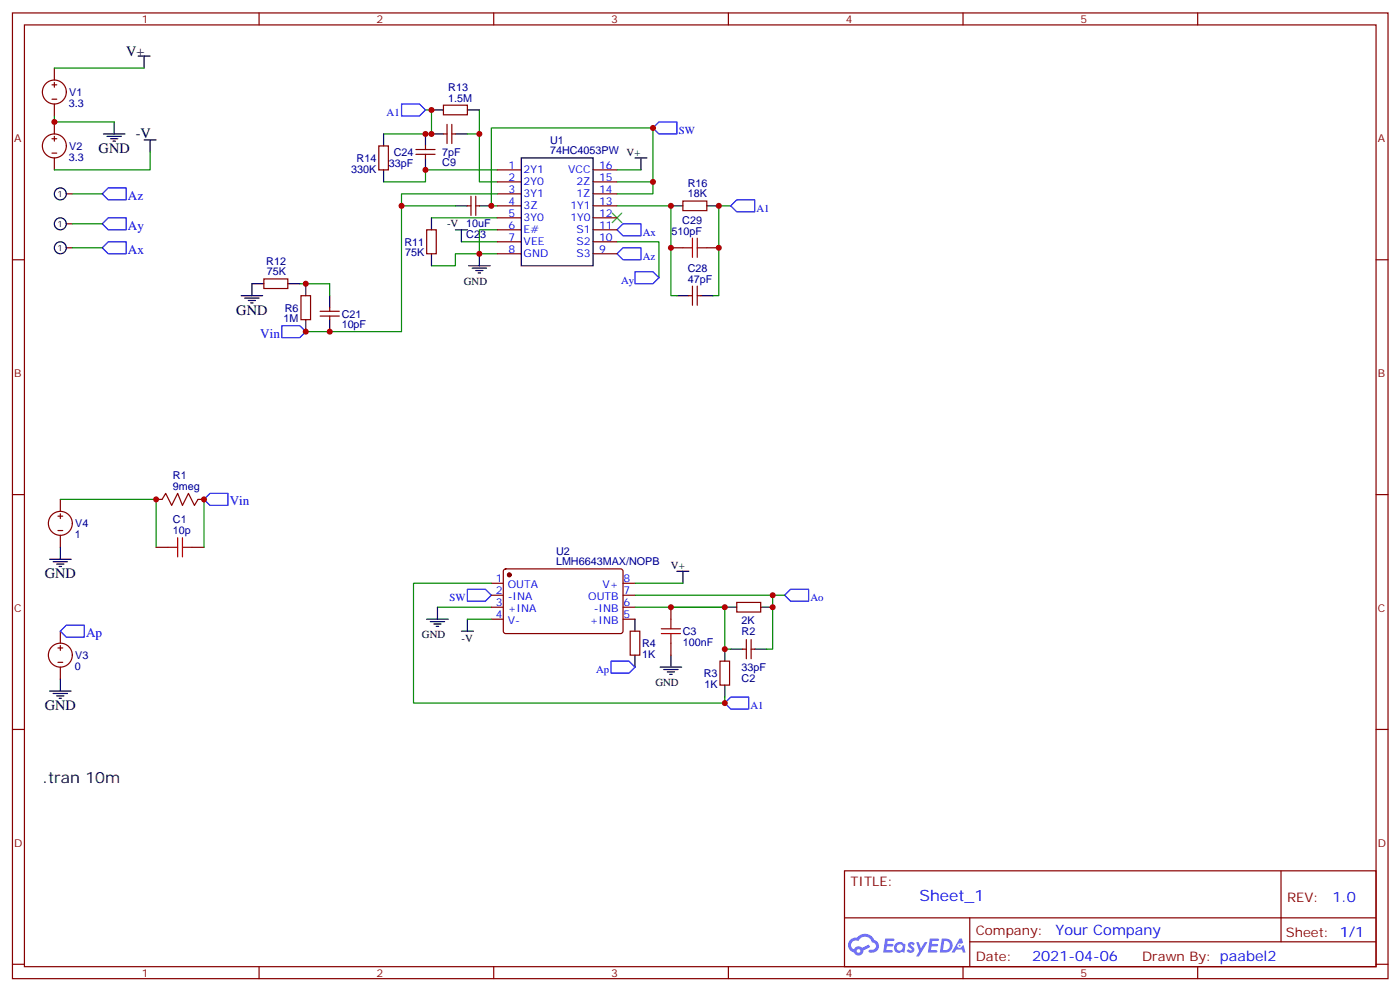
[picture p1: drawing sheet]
<svg xmlns="http://www.w3.org/2000/svg" width="413mm" height="292mm" viewBox="0 0 413 292" stroke-linecap="round" stroke-linejoin="round" font-family="sans-serif">
<g fill="none" stroke="#870000" stroke-width=".35">
<path d="M3.7 3.8h405.3v284.3h-405.3zM7.2 7.3h398.3v277.3h-398.3zM76.3 3.8v3.5M145.5 3.8v3.5M214.6 3.8v3.5M283.8 3.8v3.5M352.9 3.8v3.5M3.7 76.5h3.5M405.5 76.5h3.5M3.7 145.6h3.5M405.5 145.6h3.5M3.7 214.8h3.5"/>
<path d="M405.5 214.8h3.5M248.8 256.4h156.7v28.2h-156.7zM377.5 256.4v20.9M248.9 270.2h156.5M285.8 277.3h119.6M285.8 270.2v14.2M3.7 283.9h3.5M76.3 284.6v3.5M145.5 284.6v3.5M214.6 284.6v3.5M283.8 284.6v3.5M352.9 284.6v3.5"/>
<path d="M405.5 283.9h3.5"/>
</g>
<g fill="#5487ff">
<path d="M267.8 277.6a1.22 1.22 0 0 1 1.8 .2l-.4 .6a.47 .47 0 0 0-.4-.4 .47 .47 0 0 0-.5 .2l.2 .2a1.14 1.14 0 0 1 .8 1.8 1.14 1.14 0 0 1-2 0l-.2-.2 .5-.6 .7 .5a.29 .29 0 0 0 .4-.3 .29 .29 0 0 0-.3-.3 1.04 1.04 0 0 1-.6-1.7z"/>
<path d="M260.8 276.3h2.4l.3 .2-.1 .5-1.8 .1-.2 .8h1.6l.3 .4-.4 .4h-1.6l-.1 1.1h1.7l.2 .3-.2 .3-2.7 .1z"/>
<path d="M274 276.3h2.3l.4 .2-.2 .5-1.8 .1-.1 .8h1.5l.3 .4-.3 .4h-1.6l-.2 1.1h1.7l.2 .3-.2 .3-2.6 .1z"/>
<path d="M282.7 276.3h.7l.4 1.3-.6 .3a.69 .69 0 0 0-1.1 .3 .69 .69 0 0 0 .5 .9 .69 .69 0 0 0 .9-.6l.4-.2 .6 2.2h-.8l-.2-.9h-1.7l-.5 .9h-.9z"/>
<path d="M270 277.4h.7l.7 1.8 1.1-1.8h.8l-2.5 4.2h-.9l1-1.5z"/>
<path d="M277.5 276.3l-.6 4.2h1.4a2.11 2.11 0 0 0 2.4-2.1 2.11 2.11 0 0 0-2.5-2.1zM278.2 277.1a1.39 1.39 0 0 1 1.7 1.4 1.39 1.39 0 0 1-1.8 1.3h-.2z"/>
<path d="M263.8 277.9a1.54 1.54 0 0 0 0 2.2 1.54 1.54 0 0 0 2.1 .1l.6 .3 .3-2.3-.1-.3h-.5a1.49 1.49 0 0 0-2.4 0zM264.1 278.9a.95 .95 0 0 1 1.9 0 .95 .95 0 0 1-1.9 0z"/>
<path d="M250.6 276.7a2.18 2.18 0 0 0 1 3.7 1.44 1.44 0 0 0 1.7 .9 1.44 1.44 0 0 0 1.1-1.4l2-1.1-.4-.7-1.9 1a1.47 1.47 0 0 0-2.5 .4 1.39 1.39 0 0 1-.6-1.9 1.39 1.39 0 0 1 2-.5 2.12 2.12 0 0 1 2.1-1.3 2.12 2.12 0 0 1 1.9 1.7 1.14 1.14 0 0 1 1.1 1.4 1.14 1.14 0 0 1-1.6 .7 .43 .43 0 0 0-.6 .4 .43 .43 0 0 0 .4 .5 1.98 1.98 0 0 0 2.6-1.2 1.98 1.98 0 0 0-1.3-2.6 3.1 3.1 0 0 0-5.2-.6l-.9 .1zM252.4 280a.55 .55 0 0 1 1.1 0 .55 .55 0 0 1-1.1 0z"/>
<circle cx="282.8" cy="278.4" r=".26"/>
</g>
<g fill="none" stroke="#00f" stroke-width=".35">
<path d="M118.3 30.6h5.3l1.8 1.8-1.8 1.7h-5.3zM194.2 35.9h5.3v3.5h-5.3l-1.8-1.7zM31.9 55.3h5.3v3.5h-5.3l-1.8-1.7zM217.1 58.8h5.3v3.6h-5.3l-1.8-1.8zM31.9 64.1h5.3v3.6h-5.3l-1.8-1.8zM31.9 71.2h5.3v3.5h-5.3l-1.8-1.7zM183.6 73h5.3v3.5h-5.3l-1.8-1.8zM183.6 65.9h5.3v3.5h-5.3l-1.8-1.7zM83 95.9h5.3l1.8 1.7-1.8 1.8h-5.3zM187.1 80h5.3l1.8 1.8-1.8 1.7h-5.3zM61.9 145.3h5.3v3.5h-5.3l-1.8-1.8zM137.7 173.5h5.3l1.8 1.8-1.8 1.7h-5.3z"/>
<path d="M233 173.5h5.3v3.5h-5.3l-1.8-1.7zM19.5 184.1h5.3v3.5h-5.3l-1.7-1.8zM180.1 194.7h5.2l1.8 1.7-1.8 1.8h-5.2zM215.3 205.2h5.3v3.6h-5.3l-1.7-1.8z"/>
</g>
<g fill="none" stroke="#008700" stroke-width=".35">
<path d="M16 34.1v1.8h17.7M16 20h26.5M125.4 32.4h1.7v7h-14.1M137.7 39.4h3.6M141.3 32.4v21.2h5.2M21.3 57.1h8.8M44.2 44.7v5.3h-28.2M146.5 50h-21.1v3.6h-12.4M146.5 57.1h-28.2v40.5h-28.2M181.8 57.1h10.6v-19.4h-47.6v22.9h1.7M181.8 53.6h10.6M181.8 50h7.1"/>
<path d="M21.3 65.9h8.8M21.3 73h8.8M118.3 60.6h15.9M127.1 64.1h19.4M136 71.2h10.5M141.3 74.7h-7.1v3.5h-7.1M146.5 67.7h-5.2v7h5.2M181.8 60.6h15.9v26.5h1.8M181.8 71.2h12.4v10.6M215.3 60.6h-3.5v26.5h-1.8M88.3 83.5h8.9v3.6M17.8 147h28.2v14.1"/>
<path d="M60.1 147v14.1M128.9 178.8h15.9M144.8 171.7h-23v35.3h91.8v-1.8M187.1 178.8h26.5v12.3h1.7M187.1 171.7h14.1M187.1 175.3h44.1M197.7 178.8h15.9M227.7 175.3v15.8h-1.8M137.7 182.3h7.1"/>
</g>
<path d="M201.2 73h2.8M204 70.1v5.7M205.5 73h2.8M205.5 70.1v5.7M52.4 158.3v5.7M53.8 158.3v5.7M49.5 161.1h2.9M53.8 161.1h2.8M194.9 185.1h5.6M194.9 186.5h5.6M197.7 182.3v2.8M197.7 186.5v2.9" fill="none" stroke="#a10000" stroke-width=".35"/>
<g fill="none" stroke="#870000" stroke-width=".35">
<path d="M15.3 25h1.4M15.3 29.2h1.4M16 20v3.6M16 24.3v1.4M16 30.6v3.5M16 35.9v3.5M130.7 31h7v2.8h-7zM130.7 39.4h1M131.7 36.6v5.7M133.1 36.6v5.7M133.1 39.4h1.1M15.3 40.9h1.4"/>
<path d="M15.3 45.1h1.4M16 40.1v1.5M16 46.5v3.5M19.5 57.1h1.8M111.6 43h2.8v7h-2.8zM122.6 45.4h5.6M122.6 44h5.6M125.4 43v1M125.4 45.4v1.1M138.8 57.8v5.6M140.2 57.8v5.6M146.5 50h7.1"/>
<path d="M146.5 53.6h7.1M146.5 57.1h7.1M174.8 50h7M174.8 53.6h7M174.8 57.1h7M201.2 59.2h7.1v2.8h-7.1zM19.5 73h1.8M19.5 65.9h1.8M125.7 67.7h2.9v7h-2.9zM137.7 60.6h1.1M140.2 60.6h1.1M146.5 60.6h7.1"/>
<path d="M146.5 64.1h7.1M146.5 67.7h7.1M146.5 71.2h7.1M146.5 74.7h7.1M174.8 60.6h7M174.8 64.1h7M174.8 67.7h7M174.8 71.2h7M174.8 74.7h7M197.7 73h3.5M208.3 73h3.5M77.8 82.1h7v2.8h-7z"/>
<path d="M88.7 87.1h2.8v7h-2.8zM94.3 91.7h5.7M94.3 93.1h5.7M97.2 90.6v1.1M97.2 93.1v1M203 87.1h1M204 84.2v5.7M205.5 84.2v5.7M205.5 87.1h1M17.1 152h1.4M17.1 156.2h1.4M17.8 147v3.6"/>
<path d="M17.8 151.3v1.4M17.8 157.6v3.5M46 147h1.8l1-1.7 1.8 3.5 1.8-3.5 1.4 3.5 1.7-3.5 1.8 3.5 1-1.8h1.8M46 161.1h3.5M56.6 161.1h3.5M144.8 171.7h3.5M144.8 175.3h3.5M144.8 178.8h3.5M148.5 167.7l.5-.2 34.2 .1 .4 .6-.1 17.9-.6 .4h-34.2l-.4-.7v-17.6zM183.6 171.7h3.5M183.6 175.3h3.5M183.6 178.8h3.5"/>
<path d="M197.7 178.8v3.5M217.1 177.4h7.1v2.8h-7.1zM17.1 190.8h1.4M17.1 195h1.4M17.8 185.8v3.6M17.8 190.1v1.4M17.8 196.4v3.6M144.8 182.3h3.5M183.6 182.3h3.5M185.7 185.8h2.8v7.1h-2.8zM197.7 189.4v3.5M212.2 194.7h2.8v7h-2.8z"/>
<path d="M218.9 191.1h1M219.9 188.3v5.7M221.3 188.3v5.7M221.3 191.1h1.1"/>
<circle cx="16" cy="27.1" r="3.5"/>
<circle cx="16" cy="43" r="3.5"/>
<circle cx="17.8" cy="154.1" r="3.5"/>
<circle cx="17.8" cy="192.9" r="3.5"/>
</g>
<g fill="none" stroke="#000" stroke-width=".35">
<path d="M40.7 16.5h3.5M42.5 16.5v3.5M30.5 39.4h6.3M33.7 35.9v3.5M113 39.4v3.6M125.4 39.4v3.6M127.1 39.4h3.6M127.1 32.4h3.6M134.2 39.4h3.5M137.7 32.4h3.6M31.5 40.1h4.3M32.6 40.9h2.1"/>
<path d="M33.3 41.6h.7M42.5 41.2h3.5M44.2 41.2v3.5M113 50v3.6M125.4 46.5v3.5M153.6 46.5h21.2v31.7h-21.2zM187.1 46.5h3.5M188.9 46.5v3.5M127.1 64.1v3.6M127.1 74.7v3.5M134.2 60.6h3.5M134.2 67.7h3.5"/>
<path d="M136 67.7v3.5M138.1 78.2h6.3M139.1 79h4.3M140.2 79.7h2.1M141.3 60.6h3.5M141.3 74.7v3.5M197.7 60.6h3.5M208.3 60.6h3.5M71 87.1h6.4M72.1 87.8h4.2M73.2 88.5h2.1M73.9 89.2h.7"/>
<path d="M77.8 83.5h-3.6v3.6M84.8 83.5h3.5M90.1 83.5v3.6M90.1 94.1v3.5M97.2 87.1v3.5M97.2 94.1v3.5M140.9 80.4h.7M199.5 87.1h3.5M206.5 87.1h3.5M14.6 164.7h6.4M15.7 165.4h4.2M16.7 166.1h2.1"/>
<path d="M17.4 166.8h.7M17.8 161.1v3.6M128.9 178.8v3.5M199.5 168.2h3.5M201.2 168.2v3.5M213.6 178.8h3.5M224.2 178.8h3.5M17.8 200v3.5M125.7 182.3h6.4M126.8 183h4.2M127.8 183.7h2.2M128.6 184.4h.7"/>
<path d="M136 185.8h3.5M137.7 182.3v3.5M187.1 182.3v3.5M187.1 192.9v3.5M194.5 196.4h6.4M195.6 197.1h4.2M196.6 197.8h2.2M197.3 198.5h.7M197.7 192.9v3.5M213.6 191.1v3.6M215.3 191.1h3.6M222.4 191.1h3.5"/>
<path d="M14.6 203.5h6.4M15.7 204.2h4.2M16.7 204.9h2.1M17.4 205.6h.7M213.6 201.7v3.5"/>
<circle cx="17.8" cy="57.1" r="1.76"/>
<circle cx="17.8" cy="65.9" r="1.76"/>
<circle cx="17.8" cy="73" r="1.76"/>
</g>
<path d="M180.4 62.7l2.8 2.8M183.2 62.7l-2.8 2.8" fill="none" stroke="#3c3" stroke-width=".35"/>
<circle cx="150.1" cy="169.3" r=".53" fill="#870000" stroke="#870000" stroke-width=".35"/>
<g fill="#c00">
<circle cx="192.4" cy="37.7" r=".88"/>
<circle cx="141.3" cy="39.4" r=".88"/>
<circle cx="192.4" cy="53.6" r=".88"/>
<circle cx="141.3" cy="74.7" r=".88"/>
<circle cx="197.7" cy="60.6" r=".88"/>
<circle cx="127.1" cy="32.4" r=".88"/>
<circle cx="197.7" cy="73" r=".88"/>
<circle cx="211.8" cy="73" r=".88"/>
<circle cx="211.8" cy="60.6" r=".88"/>
<circle cx="90.1" cy="83.5" r=".88"/>
<circle cx="16" cy="35.9" r=".88"/>
<circle cx="90.1" cy="97.6" r=".88"/>
<circle cx="46" cy="147" r=".88"/>
<circle cx="60.1" cy="147" r=".88"/>
<circle cx="97.2" cy="97.6" r=".88"/>
<circle cx="144.8" cy="60.6" r=".88"/>
<circle cx="118.3" cy="60.6" r=".88"/>
<circle cx="227.7" cy="178.8" r=".88"/>
<circle cx="213.6" cy="191.1" r=".88"/>
<circle cx="213.6" cy="207" r=".88"/>
<circle cx="227.7" cy="175.3" r=".88"/>
<circle cx="213.6" cy="178.8" r=".88"/>
<circle cx="197.7" cy="178.8" r=".88"/>
<circle cx="127.1" cy="39.4" r=".88"/>
<circle cx="125.4" cy="50" r=".88"/>
<circle cx="125.4" cy="39.4" r=".88"/>
</g>
<text font-size="4.6" x="12.5" y="230.6">.tran 10m</text>
<text font-size="4.6" fill="#00f" x="270.9" y="265.4">Sheet_1</text>
<g font-size="4.2">
<text x="37.2" y="16.5">V+</text>
<text x="40" y="40.5">-V</text>
<text x="29.1" y="45.1">GND</text>
<text x="69.6" y="92.7">GND</text>
<text x="13.2" y="170.3">GND</text>
<text x="13.2" y="209.1">GND</text>
</g>
<g font-size="4.2" fill="#00f">
<text x="392.6" y="265.7">1.0</text>
<text x="311" y="275.2">Your Company</text>
<text x="304.1" y="283">2021-04-06</text>
</g>
<g font-size="3.9" fill="#00f">
<text x="37.7" y="58.8">Az</text>
<text x="37.7" y="67.7">Ay</text>
<text x="37.7" y="74.7">Ax</text>
<text x="76.7" y="99.4">Vin</text>
<text x="67.7" y="148.8">Vin</text>
<text x="25.4" y="187.6">Ap</text>
</g>
<g font-size="3.9" fill="#800">
<text x="250.6" y="261">TITLE:</text>
<text x="379.2" y="265.7">REV:</text>
<text x="287.5" y="275.2">Company:</text>
<text x="378.9" y="275.8">Sheet: 1/1</text>
<text x="287.5" y="282.9">Date:</text>
<text x="336.6" y="282.9">Drawn By: paabel2</text>
</g>
<g font-size="3.2" fill="#800">
<text x="41.8" y="6.8">1</text>
<text x="110.9" y="6.8">2</text>
<text x="180.1" y="6.8">3</text>
<text x="249.2" y="6.8">4</text>
<text x="318.3" y="6.8">5</text>
<text x="4.2" y="41.9">A</text>
<text x="406" y="41.9">A</text>
<text x="4.2" y="111.1">B</text>
<text x="406" y="111.1">B</text>
<text x="4.2" y="180.2">C</text>
<text x="406" y="180.2">C</text>
<text x="4.2" y="249.3">D</text>
<text x="406" y="249.3">D</text>
<text x="41.8" y="287.6">1</text>
<text x="110.9" y="287.6">2</text>
<text x="180.1" y="287.6">3</text>
<text x="249.2" y="287.6">4</text>
<text x="318.3" y="287.6">5</text>
</g>
<g font-size="3.2" fill="#000080">
<text x="20.4" y="28.2">V1</text>
<text x="132.1" y="29.9">1.5M</text>
<text x="132.1" y="26.7">R13</text>
<text x="20.2" y="31.4">3.3</text>
<text x="20.2" y="47.3">3.3</text>
<text x="20.4" y="44.1">V2</text>
<text x="105.1" y="47.6">R14</text>
<text x="116" y="45.9">C24</text>
<text x="130.3" y="45.8">7pF</text>
<text x="162.1" y="45.4">74HC4053PW</text>
<text x="162.1" y="42.3">U1</text>
<text x="103.5" y="50.8">330K</text>
<text x="114.6" y="49.1">33pF</text>
<text x="130.3" y="49">C9</text>
<text x="202.6" y="58.1">18K</text>
<text x="202.6" y="55">R16</text>
<text x="201" y="65.9">C29</text>
<text x="137.4" y="67">10uF</text>
<text x="137.4" y="70.1">C23</text>
<text x="197.9" y="69.1">510pF</text>
<text x="78.5" y="77.9">R12</text>
<text x="119.2" y="72.3">R11</text>
<text x="119.4" y="75.5">75K</text>
<text x="78.7" y="81.1">75K</text>
<text x="202.6" y="83.2">47pF</text>
<text x="202.6" y="80">C28</text>
<text x="83.6" y="94.9">1M</text>
<text x="83.9" y="91.7">R6</text>
<text x="100.7" y="93.5">C21</text>
<text x="100.7" y="96.7">10pF</text>
<text x="51" y="141">R1</text>
<text x="51" y="144.2">9meg</text>
<text x="22.2" y="155.2">V4</text>
<text x="51" y="154.1">C1</text>
<text x="22" y="158.4">1</text>
<text x="51" y="157.3">10p</text>
<text x="163.8" y="166.4">LMH6643MAX/NOPB</text>
<text x="163.8" y="163.3">U2</text>
<text x="218.5" y="183.7">2K</text>
<text x="189.2" y="190.5">R4</text>
<text x="201.2" y="190.2">100nF</text>
<text x="201.2" y="187">C3</text>
<text x="218.5" y="186.9">R2</text>
<text x="22" y="197.2">0</text>
<text x="22.2" y="194">V3</text>
<text x="189.2" y="193.7">1K</text>
<text x="218.5" y="197.5">33pF</text>
<text x="207.4" y="199.3">R3</text>
<text x="207.6" y="202.5">1K</text>
<text x="218.5" y="200.7">C2</text>
</g>
<g font-size="3.2" fill="#00f">
<text x="113.9" y="34.1">A1</text>
<text x="200" y="39.4">SW</text>
<text x="149.8" y="49.7">1</text>
<text x="149.8" y="53.2">2</text>
<text x="154.3" y="51.1">2Y1</text>
<text x="167.5" y="51.1">VCC</text>
<text x="176.5" y="53.2">15</text>
<text x="176.5" y="49.7">16</text>
<text x="149.8" y="56.7">3</text>
<text x="154.3" y="54.6">2Y0</text>
<text x="154.3" y="58.1">3Y1</text>
<text x="169.9" y="58.1">1Z</text>
<text x="169.9" y="54.6">2Z</text>
<text x="176.5" y="56.7">14</text>
<text x="149.8" y="60.3">4</text>
<text x="149.8" y="63.8">5</text>
<text x="154.3" y="61.7">3Z</text>
<text x="154.3" y="65.2">3Y0</text>
<text x="168.1" y="65.2">1Y0</text>
<text x="168.1" y="61.7">1Y1</text>
<text x="176.5" y="63.8">12</text>
<text x="176.5" y="60.3">13</text>
<text x="222.9" y="62.4">A1</text>
<text x="149.8" y="67.3">6</text>
<text x="149.8" y="70.8">7</text>
<text x="154.3" y="68.7">E#</text>
<text x="169.9" y="68.7">S1</text>
<text x="176.5" y="70.8">10</text>
<text x="176.5" y="67.3">11</text>
<text x="189.4" y="69.4">Ax</text>
<text x="149.8" y="74.4">8</text>
<text x="154.3" y="72.2">VEE</text>
<text x="154.3" y="75.8">GND</text>
<text x="169.9" y="75.8">S3</text>
<text x="169.9" y="72.2">S2</text>
<text x="176.5" y="74.4">9</text>
<text x="189.4" y="76.5">Az</text>
<text x="183" y="83.5">Ay</text>
<text x="146.1" y="171.4">1</text>
<text x="149.6" y="173.1">OUTA</text>
<text x="177.5" y="173.1">V+</text>
<text x="183.8" y="171.4">8</text>
<text x="132.5" y="177">SW</text>
<text x="146.1" y="174.9">2</text>
<text x="146.1" y="178.4">3</text>
<text x="149.6" y="176.7">-INA</text>
<text x="173.3" y="176.7">OUTB</text>
<text x="183.8" y="178.4">6</text>
<text x="183.8" y="174.9">7</text>
<text x="238.8" y="177">Ao</text>
<text x="146.1" y="182">4</text>
<text x="149.6" y="180.2">+INA</text>
<text x="149.6" y="183.7">V-</text>
<text x="173.8" y="183.7">+INB</text>
<text x="175" y="180.2">-INB</text>
<text x="183.8" y="182">5</text>
<text x="175.7" y="198.2">Ap</text>
<text x="221.2" y="208.8">A1</text>
</g>
<g font-size="3.2">
<text x="184.6" y="45.8">V+</text>
<text x="131.7" y="67">-V</text>
<text x="136.7" y="83.9">GND</text>
<text x="197.7" y="167.5">V+</text>
<text x="124.3" y="188">GND</text>
<text x="136" y="189">-V</text>
<text x="193.1" y="202.1">GND</text>
</g>
<g font-size="2.5">
<text x="17" y="58.1">1</text>
<text x="17" y="66.9">1</text>
<text x="17" y="74">1</text>
</g>
</svg>
